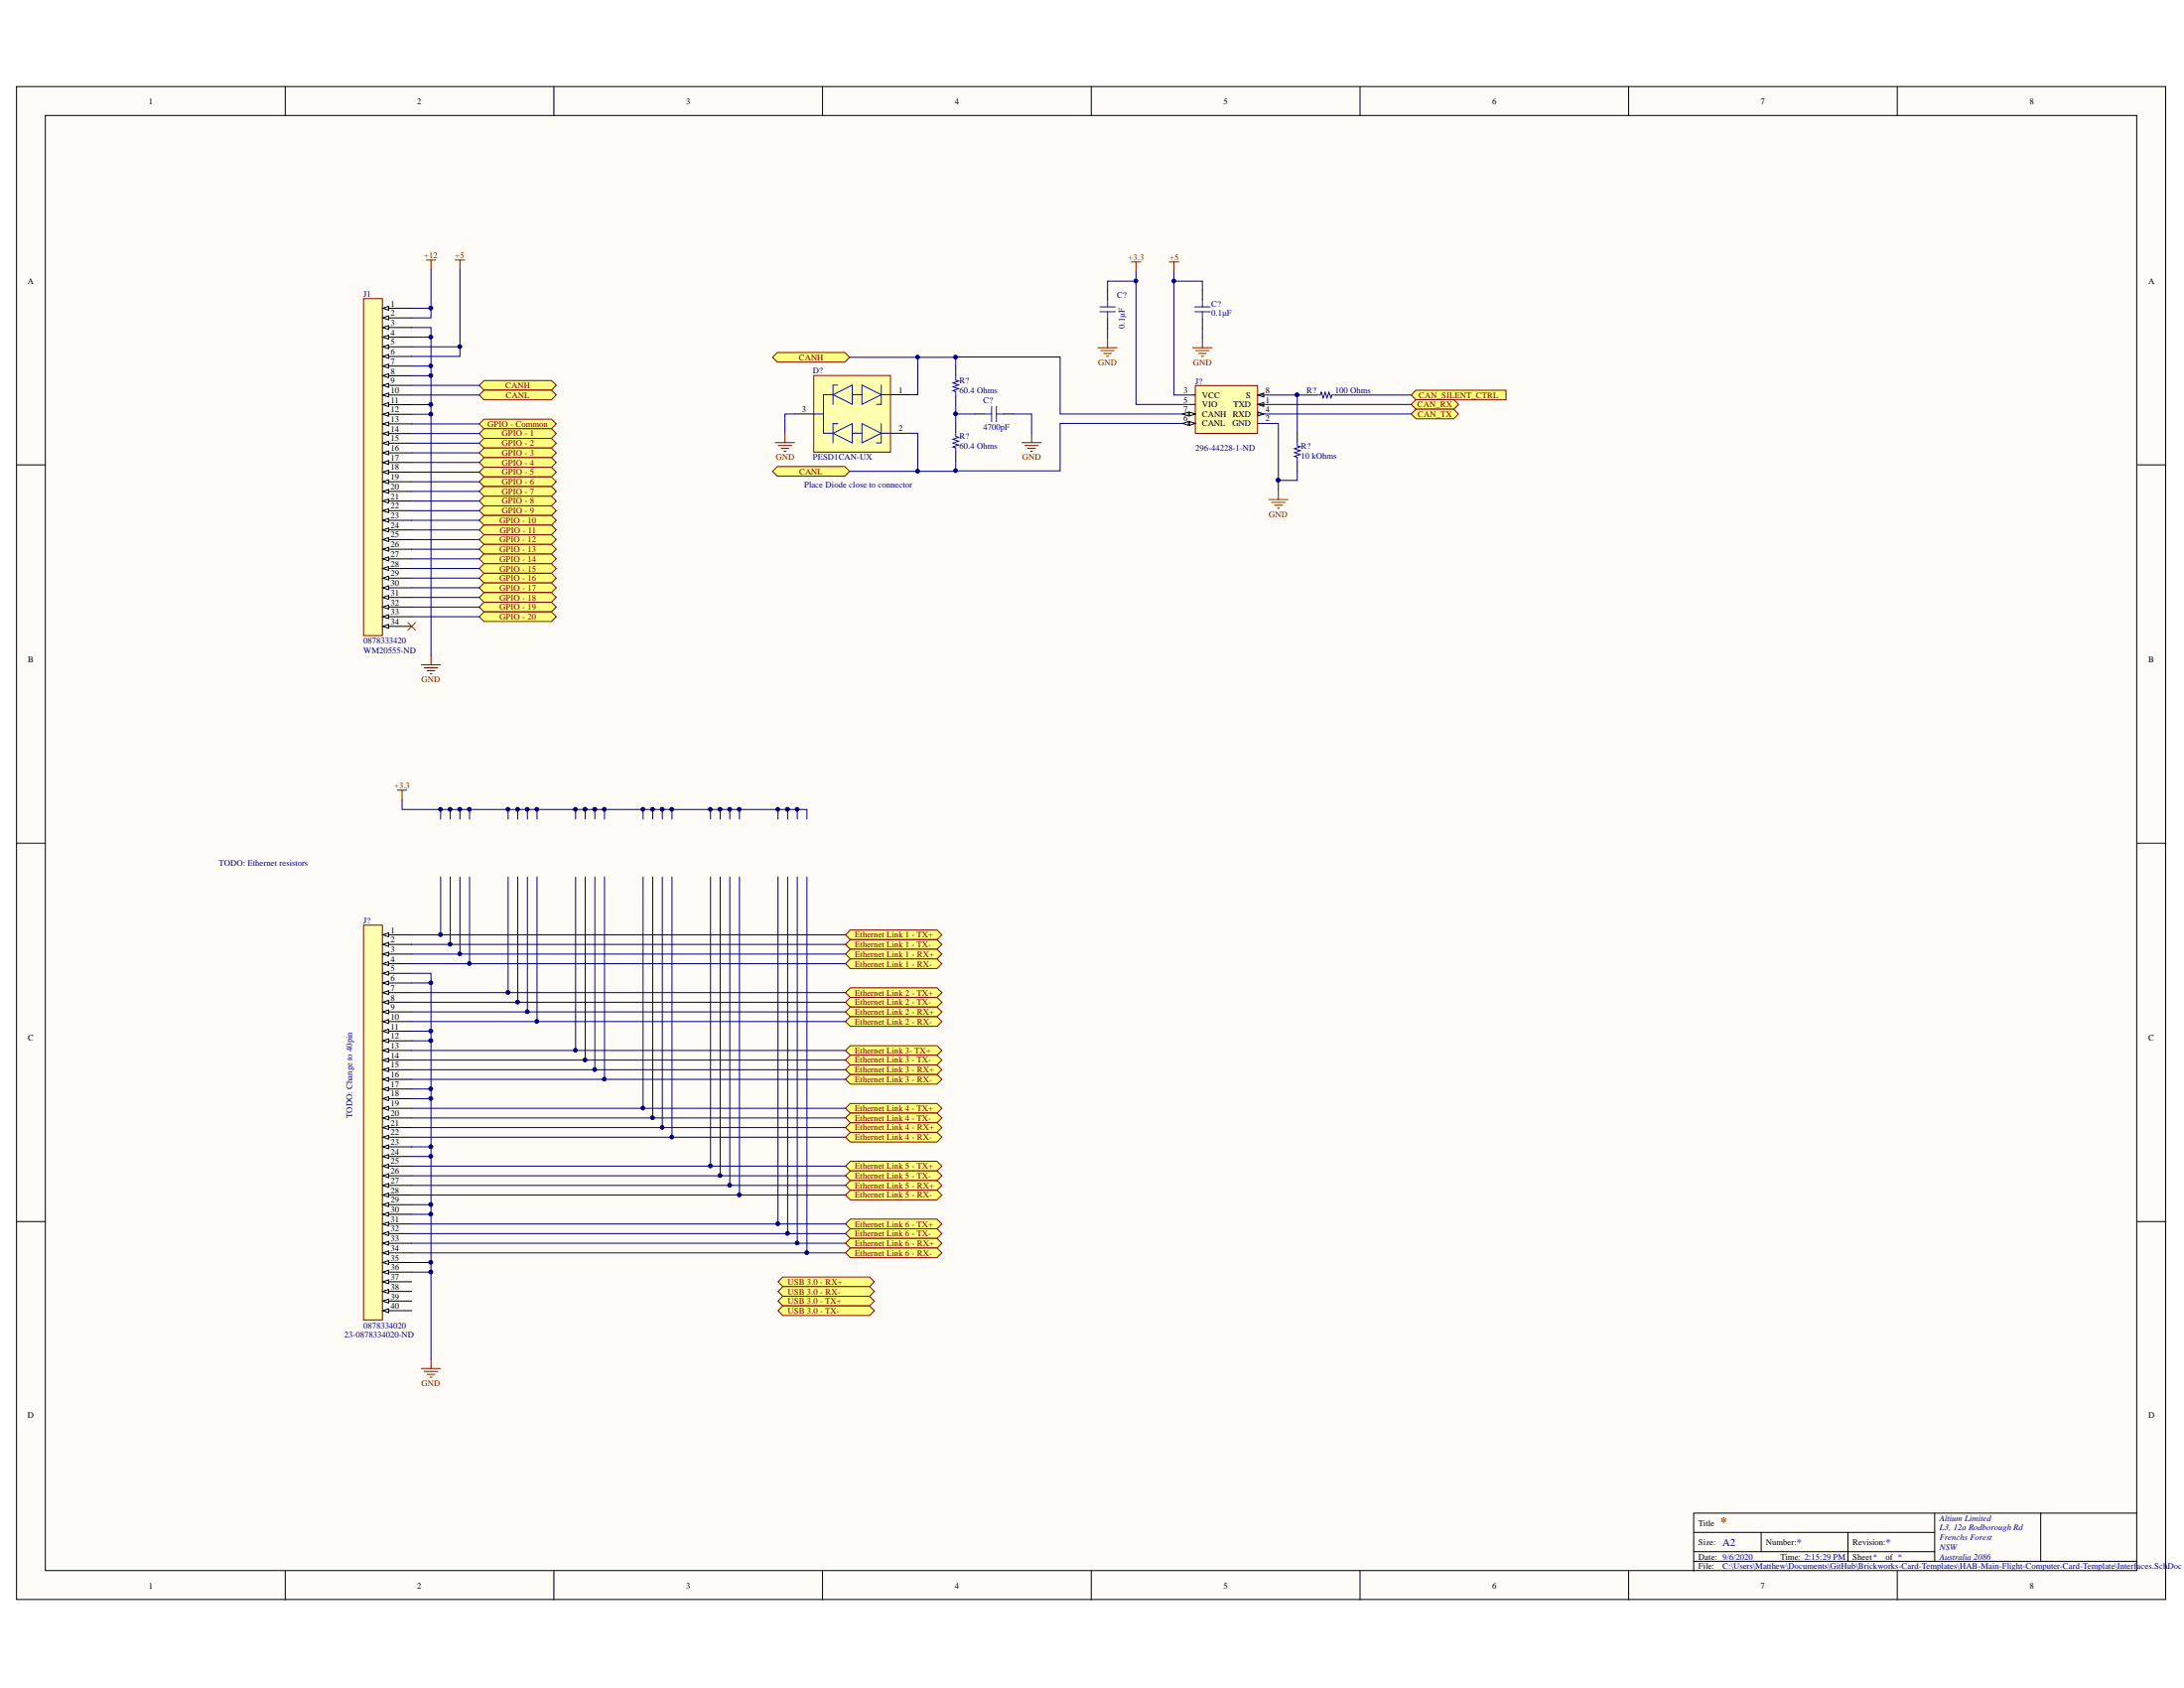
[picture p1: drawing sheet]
<svg xmlns="http://www.w3.org/2000/svg" width="279mm" height="216mm" viewBox="0 0 279 216" stroke-linecap="round" stroke-linejoin="round" font-family="sans-serif">
<g fill="#fffcf8" stroke="#000" stroke-width=".13">
<path d="M2.1 11.1h274.9v193.5h-274.9z"/>
<path d="M5.8 14.8h267.6v186.1h-267.6z"/>
</g>
<g fill="none" stroke="#000" stroke-width=".13">
<path d="M36.5 11.1v3.7M70.9 11.1v3.7M105.2 11.1v3.7M139.6 11.1v3.7M174 11.1v3.7M208.4 11.1v3.7M242.7 11.1v3.7M2.1 59.5h3.7M273.4 59.5h3.7M2.1 107.9h3.7M273.4 107.9h3.7M2.1 156.2h3.7"/>
<path d="M273.4 156.2h3.7M216.7 196h30.8M216.7 199.7h56.7M216.7 198.5h30.8M225.3 196v2.5M236.4 196v3.7M247.5 193.5v6.2M261.1 193.5h-44.4v7.4M273.4 193.5h-12.3v6.2M36.5 200.9v3.7M70.9 200.9v3.7M105.2 200.9v3.7"/>
<path d="M139.6 200.9v3.7M174 200.9v3.7M208.4 200.9v3.7M242.7 200.9v3.7"/>
</g>
<path d="M46.5 38.2h2.4v43.1h-2.4z" fill="#ffffb0" stroke="#800000" stroke-width=".13"/>
<path d="M49 39.4h3.7" fill="none" stroke="#000" stroke-width=".13"/>
<path d="M49 39.4l.7-.2v.5z" fill="#fffcf8"/>
<path d="M49 39.4l.7-.2v.5zM49 40.7h3.7" fill="none" stroke="#000" stroke-width=".13"/>
<path d="M49 40.7l.7-.3v.5z" fill="#fffcf8"/>
<path d="M49 40.7l.7-.3v.5zM49 41.9h3.7" fill="none" stroke="#000" stroke-width=".13"/>
<path d="M49 41.9l.7-.3v.5z" fill="#fffcf8"/>
<path d="M49 41.9l.7-.3v.5zM49 43.1h3.7" fill="none" stroke="#000" stroke-width=".13"/>
<path d="M49 43.1l.7-.2v.5z" fill="#fffcf8"/>
<path d="M49 43.1l.7-.2v.5zM49 44.4h3.7" fill="none" stroke="#000" stroke-width=".13"/>
<path d="M49 44.4l.7-.3v.5z" fill="#fffcf8"/>
<path d="M49 44.4l.7-.3v.5zM49 45.6h3.7" fill="none" stroke="#000" stroke-width=".13"/>
<path d="M49 45.6l.7-.3v.5z" fill="#fffcf8"/>
<path d="M49 45.6l.7-.3v.5zM49 46.8h3.7" fill="none" stroke="#000" stroke-width=".13"/>
<path d="M49 46.8l.7-.2v.5z" fill="#fffcf8"/>
<path d="M49 46.8l.7-.2v.5zM49 48.1h3.7" fill="none" stroke="#000" stroke-width=".13"/>
<path d="M49 48.1l.7-.3v.5z" fill="#fffcf8"/>
<path d="M49 48.1l.7-.3v.5zM49 49.3h3.7" fill="none" stroke="#000" stroke-width=".13"/>
<path d="M49 49.3l.7-.3v.5z" fill="#fffcf8"/>
<path d="M49 49.3l.7-.3v.5zM49 50.5h3.7" fill="none" stroke="#000" stroke-width=".13"/>
<path d="M49 50.5l.7-.2v.5z" fill="#fffcf8"/>
<path d="M49 50.5l.7-.2v.5zM49 51.8h3.7" fill="none" stroke="#000" stroke-width=".13"/>
<path d="M49 51.8l.7-.3v.5z" fill="#fffcf8"/>
<path d="M49 51.8l.7-.3v.5zM49 53h3.7" fill="none" stroke="#000" stroke-width=".13"/>
<path d="M49 53l.7-.3v.5z" fill="#fffcf8"/>
<path d="M49 53l.7-.3v.5zM49 54.2h3.7" fill="none" stroke="#000" stroke-width=".13"/>
<path d="M49 54.2l.7-.2v.5z" fill="#fffcf8"/>
<path d="M49 54.2l.7-.2v.5zM49 55.5h3.7" fill="none" stroke="#000" stroke-width=".13"/>
<path d="M49 55.5l.7-.3v.5z" fill="#fffcf8"/>
<path d="M49 55.5l.7-.3v.5zM49 56.7h3.7" fill="none" stroke="#000" stroke-width=".13"/>
<path d="M49 56.7l.7-.3v.5z" fill="#fffcf8"/>
<path d="M49 56.7l.7-.3v.5zM49 57.9h3.7" fill="none" stroke="#000" stroke-width=".13"/>
<path d="M49 57.9l.7-.2v.5z" fill="#fffcf8"/>
<path d="M49 57.9l.7-.2v.5zM49 59.2h3.7" fill="none" stroke="#000" stroke-width=".13"/>
<path d="M49 59.2l.7-.3v.5z" fill="#fffcf8"/>
<path d="M49 59.2l.7-.3v.5zM49 60.4h3.7" fill="none" stroke="#000" stroke-width=".13"/>
<path d="M49 60.4l.7-.3v.5z" fill="#fffcf8"/>
<path d="M49 60.4l.7-.3v.5zM49 61.6h3.7" fill="none" stroke="#000" stroke-width=".13"/>
<path d="M49 61.6l.7-.2v.5z" fill="#fffcf8"/>
<path d="M49 61.6l.7-.2v.5zM49 62.9h3.7" fill="none" stroke="#000" stroke-width=".13"/>
<path d="M49 62.9l.7-.3v.5z" fill="#fffcf8"/>
<path d="M49 62.9l.7-.3v.5zM49 64.1h3.7" fill="none" stroke="#000" stroke-width=".13"/>
<path d="M49 64.1l.7-.3v.5z" fill="#fffcf8"/>
<path d="M49 64.1l.7-.3v.5zM49 65.3h3.7" fill="none" stroke="#000" stroke-width=".13"/>
<path d="M49 65.3l.7-.2v.5z" fill="#fffcf8"/>
<path d="M49 65.3l.7-.2v.5zM49 66.5h3.7" fill="none" stroke="#000" stroke-width=".13"/>
<path d="M49 66.5l.7-.2v.5z" fill="#fffcf8"/>
<path d="M49 66.5l.7-.2v.5zM49 67.8h3.7" fill="none" stroke="#000" stroke-width=".13"/>
<path d="M49 67.8l.7-.3v.5z" fill="#fffcf8"/>
<path d="M49 67.8l.7-.3v.5zM49 69h3.7" fill="none" stroke="#000" stroke-width=".13"/>
<path d="M49 69l.7-.2v.5z" fill="#fffcf8"/>
<path d="M49 69l.7-.2v.5zM49 70.2h3.7" fill="none" stroke="#000" stroke-width=".13"/>
<path d="M49 70.2l.7-.2v.5z" fill="#fffcf8"/>
<path d="M49 70.2l.7-.2v.5zM49 71.5h3.7" fill="none" stroke="#000" stroke-width=".13"/>
<path d="M49 71.5l.7-.3v.5z" fill="#fffcf8"/>
<path d="M49 71.5l.7-.3v.5zM49 72.7h3.7" fill="none" stroke="#000" stroke-width=".13"/>
<path d="M49 72.7l.7-.2v.5z" fill="#fffcf8"/>
<path d="M49 72.7l.7-.2v.5zM49 73.9h3.7" fill="none" stroke="#000" stroke-width=".13"/>
<path d="M49 73.9l.7-.2v.5z" fill="#fffcf8"/>
<path d="M49 73.9l.7-.2v.5zM49 75.2h3.7" fill="none" stroke="#000" stroke-width=".13"/>
<path d="M49 75.2l.7-.3v.5z" fill="#fffcf8"/>
<path d="M49 75.2l.7-.3v.5zM49 76.4h3.7" fill="none" stroke="#000" stroke-width=".13"/>
<path d="M49 76.4l.7-.2v.5z" fill="#fffcf8"/>
<path d="M49 76.4l.7-.2v.5zM49 77.6h3.7" fill="none" stroke="#000" stroke-width=".13"/>
<path d="M49 77.6l.7-.2v.5z" fill="#fffcf8"/>
<path d="M49 77.6l.7-.2v.5zM49 78.9h3.7" fill="none" stroke="#000" stroke-width=".13"/>
<path d="M49 78.9l.7-.3v.5z" fill="#fffcf8"/>
<path d="M49 78.9l.7-.3v.5zM49 80.1h3.7" fill="none" stroke="#000" stroke-width=".13"/>
<path d="M49 80.1l.7-.2v.5z" fill="#fffcf8"/>
<path d="M49 80.1l.7-.2v.5z" fill="none" stroke="#000" stroke-width=".13"/>
<path d="M54.5 33.3h1.3M55.1 33.3v1.2M58.2 33.3h1.3M58.8 33.3v1.2M53.9 85h2.5M54.3 85.4h1.7M54.6 85.8h1M55 86.2h.3M55.1 83.8v1.2" fill="none" stroke="#800000" stroke-width=".13"/>
<g fill="#ffff80" stroke="#800000" stroke-width=".13">
<path d="M61.3 54.2l.6-.6h8.7l.6 .6-.6 .6h-8.7z" fill-rule="evenodd"/>
<path d="M61.3 55.5l.6-.7h8.7l.6 .7-.6 .6h-8.7z" fill-rule="evenodd"/>
<path d="M61.3 56.7l.6-.6h8.7l.6 .6-.6 .6h-8.7z" fill-rule="evenodd"/>
<path d="M61.3 57.9l.6-.6h8.7l.6 .6-.6 .6h-8.7z" fill-rule="evenodd"/>
<path d="M61.3 59.2l.6-.7h8.7l.6 .7-.6 .6h-8.7z" fill-rule="evenodd"/>
<path d="M61.3 60.4l.6-.6h8.7l.6 .6-.6 .6h-8.7z" fill-rule="evenodd"/>
<path d="M61.3 61.6l.6-.6h8.7l.6 .6-.6 .6h-8.7z" fill-rule="evenodd"/>
<path d="M61.3 62.9l.6-.7h8.7l.6 .7-.6 .6h-8.7z" fill-rule="evenodd"/>
<path d="M61.3 64.1l.6-.6h8.7l.6 .6-.6 .6h-8.7z" fill-rule="evenodd"/>
<path d="M61.3 65.3l.6-.6h8.7l.6 .6-.6 .6h-8.7z" fill-rule="evenodd"/>
<path d="M61.3 66.5l.6-.6h8.7l.6 .6-.6 .7h-8.7z" fill-rule="evenodd"/>
<path d="M61.3 67.8l.6-.6h8.7l.6 .6-.6 .6h-8.7z" fill-rule="evenodd"/>
<path d="M61.3 69l.6-.6h8.7l.6 .6-.6 .6h-8.7z" fill-rule="evenodd"/>
<path d="M61.3 70.2l.6-.6h8.7l.6 .6-.6 .7h-8.7z" fill-rule="evenodd"/>
<path d="M61.3 71.5l.6-.6h8.7l.6 .6-.6 .6h-8.7z" fill-rule="evenodd"/>
<path d="M61.3 72.7l.6-.6h8.7l.6 .6-.6 .6h-8.7z" fill-rule="evenodd"/>
<path d="M61.3 73.9l.6-.6h8.7l.6 .6-.6 .7h-8.7z" fill-rule="evenodd"/>
<path d="M61.3 75.2l.6-.6h8.7l.6 .6-.6 .6h-8.7z" fill-rule="evenodd"/>
<path d="M61.3 76.4l.6-.6h8.7l.6 .6-.6 .6h-8.7z" fill-rule="evenodd"/>
<path d="M61.3 77.6l.6-.6h8.7l.6 .6-.6 .7h-8.7z" fill-rule="evenodd"/>
<path d="M61.3 78.9l.6-.6h8.7l.6 .6-.6 .6h-8.7z" fill-rule="evenodd"/>
</g>
<path d="M52.2 79.6l1 1M53.2 79.6l-1 1" fill="none" stroke="#f00" stroke-width=".13"/>
<path d="M53.9 175h2.5M54.3 175.4h1.7M54.6 175.8h1M55 176.2h.3M55.1 173.8v1.2" fill="none" stroke="#800000" stroke-width=".13"/>
<g fill="#ffff80" stroke="#800000" stroke-width=".13">
<path d="M108.2 119.6l.6-.7h11.1l.6 .7-.6 .6h-11.1z" fill-rule="evenodd"/>
<path d="M108.2 120.8l.6-.6h11.1l.6 .6-.6 .6h-11.1z" fill-rule="evenodd"/>
<path d="M108.2 122l.6-.6h11.1l.6 .6-.6 .6h-11.1z" fill-rule="evenodd"/>
<path d="M108.2 123.3l.6-.7h11.1l.6 .7-.6 .6h-11.1z" fill-rule="evenodd"/>
<path d="M108.2 127l.6-.7h11.1l.6 .7-.6 .6h-11.1z" fill-rule="evenodd"/>
<path d="M108.2 128.2l.6-.6h11.1l.6 .6-.6 .6h-11.1z" fill-rule="evenodd"/>
<path d="M108.2 129.4l.6-.6h11.1l.6 .6-.6 .6h-11.1z" fill-rule="evenodd"/>
<path d="M108.2 130.7l.6-.7h11.1l.6 .7-.6 .6h-11.1z" fill-rule="evenodd"/>
<path d="M108.2 134.4l.6-.7h11.1l.6 .7-.6 .6h-11.1z" fill-rule="evenodd"/>
<path d="M108.2 135.6l.6-.6h11.1l.6 .6-.6 .6h-11.1z" fill-rule="evenodd"/>
<path d="M108.2 136.8l.6-.6h11.1l.6 .6-.6 .6h-11.1z" fill-rule="evenodd"/>
<path d="M108.2 138.1l.6-.7h11.1l.6 .7-.6 .6h-11.1z" fill-rule="evenodd"/>
<path d="M108.2 141.8l.6-.7h11.1l.6 .7-.6 .6h-11.1z" fill-rule="evenodd"/>
<path d="M108.2 143l.6-.6h11.1l.6 .6-.6 .6h-11.1z" fill-rule="evenodd"/>
<path d="M108.2 144.2l.6-.6h11.1l.6 .6-.6 .6h-11.1z" fill-rule="evenodd"/>
<path d="M108.2 145.5l.6-.7h11.1l.6 .7-.6 .6h-11.1z" fill-rule="evenodd"/>
<path d="M108.2 149.2l.6-.7h11.1l.6 .7-.6 .6h-11.1z" fill-rule="evenodd"/>
<path d="M108.2 150.4l.6-.6h11.1l.6 .6-.6 .6h-11.1z" fill-rule="evenodd"/>
<path d="M108.2 151.6l.6-.6h11.1l.6 .6-.6 .6h-11.1z" fill-rule="evenodd"/>
<path d="M108.2 152.8l.6-.6h11.1l.6 .6-.6 .7h-11.1z" fill-rule="evenodd"/>
<path d="M108.2 156.5l.6-.6h11.1l.6 .6-.6 .7h-11.1z" fill-rule="evenodd"/>
<path d="M108.2 157.8l.6-.6h11.1l.6 .6-.6 .6h-11.1z" fill-rule="evenodd"/>
<path d="M108.2 159l.6-.6h11.1l.6 .6-.6 .6h-11.1z" fill-rule="evenodd"/>
<path d="M108.2 160.2l.6-.6h11.1l.6 .6-.6 .7h-11.1z" fill-rule="evenodd"/>
<path d="M99.5 163.9l.6-.6h11.1l.7 .6-.7 .7h-11.1z" fill-rule="evenodd"/>
<path d="M61.3 49.3l.6-.6h8.7l.6 .6-.6 .6h-8.7z" fill-rule="evenodd"/>
<path d="M61.3 50.5l.6-.6h8.7l.6 .6-.6 .6h-8.7z" fill-rule="evenodd"/>
</g>
<path d="M46.5 118.3h2.4v50.5h-2.4z" fill="#ffffb0" stroke="#800000" stroke-width=".13"/>
<path d="M49 119.6h3.7" fill="none" stroke="#000" stroke-width=".13"/>
<path d="M49 119.6l.7-.3v.5z" fill="#fffcf8"/>
<path d="M49 119.6l.7-.3v.5zM49 120.8h3.7" fill="none" stroke="#000" stroke-width=".13"/>
<path d="M49 120.8l.7-.3v.5z" fill="#fffcf8"/>
<path d="M49 120.8l.7-.3v.5zM49 122h3.7" fill="none" stroke="#000" stroke-width=".13"/>
<path d="M49 122l.7-.2v.5z" fill="#fffcf8"/>
<path d="M49 122l.7-.2v.5zM49 123.3h3.7" fill="none" stroke="#000" stroke-width=".13"/>
<path d="M49 123.3l.7-.3v.5z" fill="#fffcf8"/>
<path d="M49 123.3l.7-.3v.5zM49 124.5h3.7" fill="none" stroke="#000" stroke-width=".13"/>
<path d="M49 124.5l.7-.3v.5z" fill="#fffcf8"/>
<path d="M49 124.5l.7-.3v.5zM49 125.7h3.7" fill="none" stroke="#000" stroke-width=".13"/>
<path d="M49 125.7l.7-.2v.5z" fill="#fffcf8"/>
<path d="M49 125.7l.7-.2v.5zM49 127h3.7" fill="none" stroke="#000" stroke-width=".13"/>
<path d="M49 127l.7-.3v.5z" fill="#fffcf8"/>
<path d="M49 127l.7-.3v.5zM49 128.2h3.7" fill="none" stroke="#000" stroke-width=".13"/>
<path d="M49 128.2l.7-.3v.5z" fill="#fffcf8"/>
<path d="M49 128.2l.7-.3v.5zM49 129.4h3.7" fill="none" stroke="#000" stroke-width=".13"/>
<path d="M49 129.4l.7-.2v.5z" fill="#fffcf8"/>
<path d="M49 129.4l.7-.2v.5zM49 130.7h3.7" fill="none" stroke="#000" stroke-width=".13"/>
<path d="M49 130.7l.7-.3v.5z" fill="#fffcf8"/>
<path d="M49 130.7l.7-.3v.5zM49 131.9h3.7" fill="none" stroke="#000" stroke-width=".13"/>
<path d="M49 131.9l.7-.3v.5z" fill="#fffcf8"/>
<path d="M49 131.9l.7-.3v.5zM49 133.1h3.7" fill="none" stroke="#000" stroke-width=".13"/>
<path d="M49 133.1l.7-.2v.5z" fill="#fffcf8"/>
<path d="M49 133.1l.7-.2v.5zM49 134.4h3.7" fill="none" stroke="#000" stroke-width=".13"/>
<path d="M49 134.4l.7-.3v.5z" fill="#fffcf8"/>
<path d="M49 134.4l.7-.3v.5zM49 135.6h3.7" fill="none" stroke="#000" stroke-width=".13"/>
<path d="M49 135.6l.7-.3v.5z" fill="#fffcf8"/>
<path d="M49 135.6l.7-.3v.5zM49 136.8h3.7" fill="none" stroke="#000" stroke-width=".13"/>
<path d="M49 136.8l.7-.2v.5z" fill="#fffcf8"/>
<path d="M49 136.8l.7-.2v.5zM49 138.1h3.7" fill="none" stroke="#000" stroke-width=".13"/>
<path d="M49 138.1l.7-.3v.5z" fill="#fffcf8"/>
<path d="M49 138.1l.7-.3v.5zM49 139.3h3.7" fill="none" stroke="#000" stroke-width=".13"/>
<path d="M49 139.3l.7-.3v.5z" fill="#fffcf8"/>
<path d="M49 139.3l.7-.3v.5zM49 140.5h3.7" fill="none" stroke="#000" stroke-width=".13"/>
<path d="M49 140.5l.7-.2v.5z" fill="#fffcf8"/>
<path d="M49 140.5l.7-.2v.5zM49 141.8h3.7" fill="none" stroke="#000" stroke-width=".13"/>
<path d="M49 141.8l.7-.3v.5z" fill="#fffcf8"/>
<path d="M49 141.8l.7-.3v.5zM49 143h3.7" fill="none" stroke="#000" stroke-width=".13"/>
<path d="M49 143l.7-.3v.5z" fill="#fffcf8"/>
<path d="M49 143l.7-.3v.5zM49 144.2h3.7" fill="none" stroke="#000" stroke-width=".13"/>
<path d="M49 144.2l.7-.2v.5z" fill="#fffcf8"/>
<path d="M49 144.2l.7-.2v.5zM49 145.5h3.7" fill="none" stroke="#000" stroke-width=".13"/>
<path d="M49 145.5l.7-.3v.5z" fill="#fffcf8"/>
<path d="M49 145.5l.7-.3v.5zM49 146.7h3.7" fill="none" stroke="#000" stroke-width=".13"/>
<path d="M49 146.7l.7-.3v.5z" fill="#fffcf8"/>
<path d="M49 146.7l.7-.3v.5zM49 147.9h3.7" fill="none" stroke="#000" stroke-width=".13"/>
<path d="M49 147.9l.7-.2v.5z" fill="#fffcf8"/>
<path d="M49 147.9l.7-.2v.5zM49 149.2h3.7" fill="none" stroke="#000" stroke-width=".13"/>
<path d="M49 149.2l.7-.3v.5z" fill="#fffcf8"/>
<path d="M49 149.2l.7-.3v.5zM49 150.4h3.7" fill="none" stroke="#000" stroke-width=".13"/>
<path d="M49 150.4l.7-.3v.5z" fill="#fffcf8"/>
<path d="M49 150.4l.7-.3v.5zM49 151.6h3.7" fill="none" stroke="#000" stroke-width=".13"/>
<path d="M49 151.6l.7-.2v.5z" fill="#fffcf8"/>
<path d="M49 151.6l.7-.2v.5zM49 152.8h3.7" fill="none" stroke="#000" stroke-width=".13"/>
<path d="M49 152.8l.7-.2v.5z" fill="#fffcf8"/>
<path d="M49 152.8l.7-.2v.5zM49 154.1h3.7" fill="none" stroke="#000" stroke-width=".13"/>
<path d="M49 154.1l.7-.3v.5z" fill="#fffcf8"/>
<path d="M49 154.1l.7-.3v.5zM49 155.3h3.7" fill="none" stroke="#000" stroke-width=".13"/>
<path d="M49 155.3l.7-.2v.5z" fill="#fffcf8"/>
<path d="M49 155.3l.7-.2v.5zM49 156.5h3.7" fill="none" stroke="#000" stroke-width=".13"/>
<path d="M49 156.5l.7-.2v.5z" fill="#fffcf8"/>
<path d="M49 156.5l.7-.2v.5zM49 157.8h3.7" fill="none" stroke="#000" stroke-width=".13"/>
<path d="M49 157.8l.7-.3v.5z" fill="#fffcf8"/>
<path d="M49 157.8l.7-.3v.5zM49 159h3.7" fill="none" stroke="#000" stroke-width=".13"/>
<path d="M49 159l.7-.2v.5z" fill="#fffcf8"/>
<path d="M49 159l.7-.2v.5zM49 160.2h3.7" fill="none" stroke="#000" stroke-width=".13"/>
<path d="M49 160.2l.7-.2v.5z" fill="#fffcf8"/>
<path d="M49 160.2l.7-.2v.5zM49 161.5h3.7" fill="none" stroke="#000" stroke-width=".13"/>
<path d="M49 161.5l.7-.3v.5z" fill="#fffcf8"/>
<path d="M49 161.5l.7-.3v.5zM49 162.7h3.7" fill="none" stroke="#000" stroke-width=".13"/>
<path d="M49 162.7l.7-.2v.5z" fill="#fffcf8"/>
<path d="M49 162.7l.7-.2v.5zM49 163.9h3.7" fill="none" stroke="#000" stroke-width=".13"/>
<path d="M49 163.9l.7-.2v.5z" fill="#fffcf8"/>
<path d="M49 163.9l.7-.2v.5zM49 165.2h3.7" fill="none" stroke="#000" stroke-width=".13"/>
<path d="M49 165.2l.7-.3v.5z" fill="#fffcf8"/>
<path d="M49 165.2l.7-.3v.5zM49 166.4h3.7" fill="none" stroke="#000" stroke-width=".13"/>
<path d="M49 166.4l.7-.2v.5z" fill="#fffcf8"/>
<path d="M49 166.4l.7-.2v.5zM49 167.6h3.7" fill="none" stroke="#000" stroke-width=".13"/>
<path d="M49 167.6l.7-.2v.5z" fill="#fffcf8"/>
<path d="M49 167.6l.7-.2v.5z" fill="none" stroke="#000" stroke-width=".13"/>
<g fill="#ffff80" stroke="#800000" stroke-width=".13">
<path d="M99.5 165.2l.6-.6h11.1l.7 .6-.7 .6h-11.1z" fill-rule="evenodd"/>
<path d="M99.5 166.4l.6-.6h11.1l.7 .6-.7 .6h-11.1z" fill-rule="evenodd"/>
<path d="M99.5 167.6l.6-.6h11.1l.7 .6-.7 .7h-11.1z" fill-rule="evenodd"/>
</g>
<path d="M50.8 101.1h1.3M51.4 101.1v1.2" fill="none" stroke="#800000" stroke-width=".13"/>
<path d="M141.7 37.1v1.2M153.8 37.1v1.2M141.7 40.8v1.2M153.8 40.8v1.2" fill="none" stroke="#000" stroke-width=".13"/>
<path d="M140.7 39.3h2M140.7 39.9h2M141.7 38.3v1M141.7 39.9v.9M152.8 39.3h2M152.8 39.9h2M153.8 38.3v1M153.8 39.9v.9" fill="none" stroke="#00f" stroke-width=".13"/>
<path d="M152.9 49.3h8v6.1h-8z" fill="#ffffb0" stroke="#800000" stroke-width=".13"/>
<path d="M160.9 51.7h.3" fill="none" stroke="#000" stroke-width=".13"/>
<path d="M160.9 51.7l.8-.2v.5z" fill="#fffcf8"/>
<path d="M152.7 50.5h.2M160.9 51.7l.8-.2v.5zM160.9 54.2h.3M160.9 53h.3" fill="none" stroke="#000" stroke-width=".13"/>
<path d="M160.9 52.7l.8 .3-.8 .2z" fill="#fffcf8"/>
<path d="M152.7 51.7h.2M152.7 54.2h.2M160.9 52.7l.8 .3-.8 .2z" fill="none" stroke="#000" stroke-width=".13"/>
<path d="M152.2 53.9l.7 .3-.7 .2z" fill="#fffcf8"/>
<path d="M152.2 53.9l.7 .3-.7 .2z" fill="none" stroke="#000" stroke-width=".13"/>
<path d="M151.3 54.2l.7-.3v.5z" fill="#fffcf8"/>
<path d="M151.3 54.2l.7-.3v.5zM152.7 53h.2" fill="none" stroke="#000" stroke-width=".13"/>
<path d="M152.2 52.7l.7 .3-.7 .2z" fill="#fffcf8"/>
<path d="M152.2 52.7l.7 .3-.7 .2z" fill="none" stroke="#000" stroke-width=".13"/>
<path d="M151.3 53l.7-.3v.5z" fill="#fffcf8"/>
<path d="M151.3 53l.7-.3v.5zM160.9 50.5h.3" fill="none" stroke="#000" stroke-width=".13"/>
<path d="M160.9 50.5l.8-.2v.5z" fill="#fffcf8"/>
<path d="M160.9 50.5l.8-.2v.5z" fill="none" stroke="#000" stroke-width=".13"/>
<g fill="#ffff80" stroke="#800000" stroke-width=".13">
<path d="M98.8 45.7l.6-.6h8.7l.6 .6-.6 .6h-8.7z" fill-rule="evenodd"/>
<path d="M98.8 60.3l.6-.6h8.7l.6 .6-.6 .6h-8.7z" fill-rule="evenodd"/>
</g>
<g fill="none" stroke="#800000" stroke-width=".13">
<path d="M144.7 33.5h1.2M145.3 33.5v1.2M149.6 33.5h1.2M150.2 33.5v1.2M130.7 56.6h2.5M131.1 57h1.7M131.5 57.4h1M131.9 57.7h.2M132 55.4v1.2M140.5 44.5h2.4M140.8 44.8h1.8M141.2 45.2h1"/>
<path d="M141.6 45.6h.2M141.7 43.2v1.3M152.6 44.5h2.5M153 44.8h1.7M153.3 45.2h1M153.7 45.6h.2M153.8 43.2v1.3M162.3 63.9h2.5M162.7 64.3h1.7M163 64.6h1M163.4 65h.3M163.5 62.7v1.2"/>
</g>
<path d="M122.3 46.9v1.2M122.3 50.6v1.2M122.3 54.1v1.2M122.3 57.8v1.2M124.7 53h1.2M128.4 53h1.2M166 55.3v1.2M166 59v1.2" fill="none" stroke="#000" stroke-width=".13"/>
<path d="M122.3 48.1v.5l.3 .1-.7 .3 .7 .2-.7 .3 .7 .2-.7 .3 .4 .1v.5M122.3 55.3v.5l.3 .1-.7 .3 .7 .2-.7 .3 .7 .2-.7 .3 .4 .1v.5M125.9 53h1M126.9 52v1.9M127.5 53h.9M127.5 52v1.9M166 56.5v.5l.3 .1-.7 .3 .7 .2-.7 .3 .7 .2-.7 .3 .4 .1v.5" fill="none" stroke="#00f" stroke-width=".13"/>
<path d="M104.1 48h9.8v9.8h-9.8z" fill="#ffffb0" stroke="#800000" stroke-width=".13"/>
<g fill="none" stroke="#00f" stroke-width=".13">
<path d="M104.1 53h1.2M106.6 50.5h-1.3v4.9h1.3M106.6 50.5l2.4-1.2v2.4zM106.6 55.4l2.4-1.2v2.4zM107.2 49.3h-.6v2.4M107.2 54.2h-.6v2.4M109 50.5h1.3M109 55.4h1.3M110.3 49.3l2.4 1.2-2.4 1.2zM110.3 54.2l2.4 1.2-2.4 1.2zM112.7 49.3v2.4h-.6M112.7 54.2v2.4h-.6"/>
<path d="M112.7 50.5h1.3M112.7 55.4h1.3"/>
</g>
<path d="M101.6 53h2.5M114 50.5h2.4M114 55.4h2.4" fill="none" stroke="#000" stroke-width=".13"/>
<path d="M99.2 56.6h2.5M99.6 57h1.7M99.9 57.4h1M100.3 57.7h.2M100.4 55.4v1.2" fill="none" stroke="#800000" stroke-width=".13"/>
<g fill="#ffff80" stroke="#800000" stroke-width=".13">
<path d="M180.5 50.5l.7-.6h11.5v1.2h-11.5z" fill-rule="evenodd"/>
<path d="M180.5 51.7l.7-.6h4.8l.6 .6-.6 .6h-4.8z" fill-rule="evenodd"/>
<path d="M180.5 53l.7-.7h4.8l.6 .7-.6 .6h-4.8z" fill-rule="evenodd"/>
</g>
<path d="M167.2 50.5h1.2M170.9 50.5h1.2" fill="none" stroke="#000" stroke-width=".13"/>
<path d="M168.4 50.5h.5l.1-.3 .3 .7 .2-.7 .3 .7 .2-.7 .3 .7 .1-.4h.5" fill="none" stroke="#00f" stroke-width=".13"/>
<g fill="none" stroke="#000080" stroke-width=".13">
<path d="M55.1 34.5v4.9h-2.4M55.1 39.4v1.3h-2.4M58.8 34.5v9.9h-6.1M145.3 34.7v17h7.4M145.3 36h-3.6v1.1M150.2 36h3.6v1.1M150.2 34.7v15.8h2.5M52.7 41.9h2.4v41.9M52.7 43.1h2.4M52.7 59.2h8.6M52.7 57.9h8.6M52.7 56.7h8.6"/>
<path d="M52.7 55.5h8.6M52.7 54.2h8.6M52.7 53h2.4M52.7 51.8h2.4M52.7 46.8h2.4M52.7 48.1h2.4M52.7 49.3h8.6M52.7 50.5h8.6M58.8 44.4v1.2h-6.1M101.6 53h-1.2v2.4M108.7 45.7h26.9v7.3h15.8M116.4 55.4h1v4.9"/>
<path d="M117.4 45.7v4.8h-1M122.3 51.8v1.2h2.4M122.3 45.7v1.2M122.3 53v1.1M129.6 53h2.4v2.4M141.7 42v1.2M151.4 54.2h-15.8v6h-13.3v-1.2M153.8 42v1.2M161.2 54.2h2.3v8.5M161.2 51.7h19.3M161.2 53h19.3M161.2 50.5h4.8v4.8"/>
<path d="M166 50.5h1.2M172.1 50.5h8.4M52.7 78.9h8.6M52.7 77.6h8.6M52.7 76.4h8.6M52.7 75.2h8.6M52.7 73.9h8.6M52.7 72.7h8.6M52.7 71.5h8.6M52.7 70.2h8.6M52.7 69h8.6M52.7 67.8h8.6"/>
<path d="M52.7 66.5h8.6M52.7 65.3h8.6M52.7 64.1h8.6M52.7 62.9h8.6M52.7 61.6h8.6M52.7 60.4h8.6M122.3 60.2l-13.6 .1M166 60.2v1.2h-2.5M51.4 102.3v1.2h51.8v1.3M52.7 119.6h55.5M56.4 103.5v1.3M56.4 112.2v7.4"/>
<path d="M57.6 103.5v1.3M57.6 112.2v8.6M58.8 103.5v1.3M58.8 112.2v9.8M60.1 103.5v1.3M60.1 112.2v11.1M65 103.5v1.3M65 112.2v14.8M66.2 103.5v1.3M66.2 112.2v16M67.5 103.5v1.3M67.5 112.2v17.2"/>
<path d="M68.7 103.5v1.3M68.7 112.2v18.5M73.6 103.5v1.3M73.6 112.2v22.2M74.9 103.5v1.3M74.9 112.2v23.4M76.1 103.5v1.3M76.1 112.2v24.6M77.3 103.5v1.3M77.3 112.2v25.9M82.3 103.5v1.3M82.3 112.2v29.6"/>
<path d="M83.5 103.5v1.3M83.5 112.2v30.8M84.7 103.5v1.3M84.7 112.2v32M86 103.5v1.3M86 112.2v33.3M90.9 103.5v1.3M90.9 112.2v37M92.1 103.5v1.3M92.1 112.2v38.2M93.4 103.5v1.3M93.4 112.2v39.4"/>
<path d="M94.6 103.5v1.3M94.6 112.2v40.6M99.5 103.5v1.3M99.5 112.2v44.3M100.8 103.5v1.3M100.8 112.2v45.6M102 103.5v1.3M102 112.2v46.8M103.2 112.2v48M52.7 139.3h2.4v1.2M52.7 133.1h2.4v6.2M52.7 131.9h2.4v1.2"/>
<path d="M52.7 125.7h2.4v6.2M52.7 124.5h2.4v1.2M52.7 138.1h55.5M52.7 136.8h55.5M52.7 135.6h55.5M52.7 134.4h55.5M52.7 130.7h55.5M52.7 129.4h55.5M52.7 128.2h55.5M52.7 127h55.5M52.7 123.3h55.5M52.7 122h55.5"/>
<path d="M52.7 120.8h55.5M52.7 155.3h2.4v18.5M52.7 154.1h2.4v1.2M52.7 147.9h2.4v6.2M52.7 146.7h2.4v1.2M52.7 140.5h2.4v6.2M52.7 157.8h55.5M52.7 156.5h55.5M52.7 159h55.5M52.7 152.8h55.5M52.7 151.6h55.5M52.7 150.4h55.5"/>
<path d="M52.7 149.2h55.5M52.7 145.5h55.5M52.7 144.2h55.5M52.7 143h55.5M52.7 141.8h55.5M52.7 160.2h55.5M52.7 162.7h2.4M52.7 161.5h2.4"/>
</g>
<g fill="#000080" stroke="#000080" stroke-width=".13">
<circle cx="55.1" cy="39.4" r=".23"/>
<circle cx="58.8" cy="44.3" r=".22"/>
<circle cx="55.1" cy="43.1" r=".23"/>
<circle cx="55.1" cy="53" r=".23"/>
<circle cx="55.1" cy="51.7" r=".23"/>
<circle cx="55.1" cy="46.8" r=".23"/>
<circle cx="55.1" cy="48" r=".23"/>
<circle cx="55.1" cy="162.7" r=".23"/>
<circle cx="55.1" cy="161.5" r=".23"/>
<circle cx="55.1" cy="155.3" r=".23"/>
<circle cx="55.1" cy="154.1" r=".23"/>
<circle cx="55.1" cy="147.9" r=".23"/>
<circle cx="55.1" cy="146.7" r=".23"/>
<circle cx="55.1" cy="140.5" r=".23"/>
<circle cx="55.1" cy="139.3" r=".23"/>
<circle cx="55.1" cy="133.1" r=".23"/>
<circle cx="55.1" cy="131.9" r=".23"/>
<circle cx="55.1" cy="125.7" r=".23"/>
<circle cx="100.7" cy="157.8" r=".23"/>
<circle cx="99.5" cy="156.5" r=".22"/>
<circle cx="102" cy="159" r=".22"/>
<circle cx="103.2" cy="160.2" r=".22"/>
<circle cx="56.3" cy="119.5" r=".22"/>
<circle cx="57.6" cy="120.8" r=".23"/>
<circle cx="58.8" cy="122" r=".22"/>
<circle cx="60" cy="123.2" r=".22"/>
<circle cx="65" cy="126.9" r=".22"/>
<circle cx="66.2" cy="128.2" r=".23"/>
<circle cx="67.4" cy="129.4" r=".22"/>
<circle cx="68.7" cy="130.6" r=".22"/>
<circle cx="73.6" cy="134.3" r=".22"/>
<circle cx="74.8" cy="135.6" r=".23"/>
<circle cx="76.1" cy="136.8" r=".22"/>
<circle cx="77.3" cy="138" r=".22"/>
<circle cx="82.2" cy="141.7" r=".22"/>
<circle cx="83.5" cy="143" r=".23"/>
<circle cx="84.7" cy="144.2" r=".22"/>
<circle cx="85.9" cy="145.4" r=".22"/>
<circle cx="90.9" cy="149.1" r=".22"/>
<circle cx="92.1" cy="150.4" r=".23"/>
<circle cx="93.3" cy="151.6" r=".22"/>
<circle cx="94.6" cy="152.8" r=".22"/>
<circle cx="56.3" cy="103.5" r=".22"/>
<circle cx="57.6" cy="103.5" r=".23"/>
<circle cx="58.8" cy="103.5" r=".22"/>
<circle cx="60" cy="103.5" r=".22"/>
<circle cx="65" cy="103.5" r=".22"/>
<circle cx="66.2" cy="103.5" r=".23"/>
<circle cx="67.4" cy="103.5" r=".22"/>
<circle cx="68.7" cy="103.5" r=".22"/>
<circle cx="73.6" cy="103.5" r=".22"/>
<circle cx="74.8" cy="103.5" r=".23"/>
<circle cx="76.1" cy="103.5" r=".22"/>
<circle cx="77.3" cy="103.5" r=".22"/>
<circle cx="82.2" cy="103.5" r=".22"/>
<circle cx="83.5" cy="103.5" r=".23"/>
<circle cx="84.7" cy="103.5" r=".22"/>
<circle cx="85.9" cy="103.5" r=".22"/>
<circle cx="90.9" cy="103.5" r=".22"/>
<circle cx="92.1" cy="103.5" r=".23"/>
<circle cx="93.3" cy="103.5" r=".22"/>
<circle cx="94.6" cy="103.5" r=".22"/>
<circle cx="99.5" cy="103.5" r=".22"/>
<circle cx="100.7" cy="103.5" r=".23"/>
<circle cx="102" cy="103.5" r=".22"/>
<circle cx="150.2" cy="35.9" r=".22"/>
<circle cx="145.3" cy="35.9" r=".22"/>
<circle cx="163.5" cy="61.4" r=".23"/>
<circle cx="122.2" cy="52.9" r=".22"/>
<circle cx="122.2" cy="60.2" r=".22"/>
<circle cx="122.2" cy="45.7" r=".22"/>
<circle cx="117.4" cy="45.7" r=".22"/>
<circle cx="117.4" cy="60.3" r=".22"/>
<circle cx="165.9" cy="50.5" r=".23"/>
</g>
<text font-size="1.6" fill="#800000" x="220.1" y="195.2">*</text>
<g font-size="1.4" fill="#000080">
<text x="220.4" y="197.7">A2</text>
<text x="229.9" y="197.7">*</text>
<text x="241.2" y="197.7">*</text>
</g>
<g font-size="1.1">
<text x="19" y="13.3">1</text>
<text x="53.4" y="13.3">2</text>
<text x="87.8" y="13.3">3</text>
<text x="122.2" y="13.3">4</text>
<text x="156.5" y="13.3">5</text>
<text x="190.9" y="13.3">6</text>
<text x="225.2" y="13.3">7</text>
<text x="259.6" y="13.3">8</text>
<text x="3.6" y="36.3">A</text>
<text x="50" y="39.2">1</text>
<text x="50" y="40.4">2</text>
<text x="50" y="41.6">3</text>
<text x="274.9" y="36.3">A</text>
<text x="50" y="42.9">4</text>
<text x="50" y="44.1">5</text>
<text x="50" y="45.4">6</text>
<text x="50" y="46.6">7</text>
<text x="50" y="47.8">8</text>
<text x="50" y="49">9</text>
<text x="50" y="50.3">10</text>
<text x="50" y="51.5">11</text>
<text x="50" y="52.8">12</text>
<text x="50" y="54">13</text>
<text x="102.6" y="52.7">3</text>
<text x="115" y="50.2">1</text>
<text x="151.4" y="50.3">3</text>
<text x="151.4" y="51.5">5</text>
<text x="151.4" y="53.9">6</text>
<text x="151.4" y="52.7">7</text>
<text x="153.8" y="50.9">VCC</text>
<text x="153.8" y="52.1">VIO</text>
<text x="153.8" y="53.3">CANH</text>
<text x="157.7" y="53.3">RXD</text>
<text x="157.8" y="52.1">TXD</text>
<text x="159.4" y="50.9">S</text>
<text x="161.9" y="51.5">1</text>
<text x="161.9" y="53.9">2</text>
<text x="161.9" y="52.7">4</text>
<text x="161.9" y="50.3">8</text>
<text x="50" y="55.2">14</text>
<text x="50" y="56.4">15</text>
<text x="50" y="57.7">16</text>
<text x="50" y="58.9">17</text>
<text x="115" y="55.2">2</text>
<text x="153.8" y="54.5">CANL</text>
<text x="157.7" y="54.5">GND</text>
<text x="50" y="60.1">18</text>
<text x="50" y="61.4">19</text>
<text x="50" y="62.6">20</text>
<text x="50" y="63.8">21</text>
<text x="50" y="65.1">22</text>
<text x="50" y="66.3">23</text>
<text x="50" y="67.5">24</text>
<text x="50" y="68.8">25</text>
<text x="50" y="70">26</text>
<text x="50" y="71.2">27</text>
<text x="50" y="72.5">28</text>
<text x="50" y="73.7">29</text>
<text x="50" y="74.9">30</text>
<text x="50" y="76.2">31</text>
<text x="50" y="77.4">32</text>
<text x="50" y="78.6">33</text>
<text x="50" y="79.9">34</text>
<text x="3.6" y="84.7">B</text>
<text x="274.9" y="84.7">B</text>
<text x="50" y="119.3">1</text>
<text x="50" y="120.6">2</text>
<text x="50" y="121.8">3</text>
<text x="50" y="123">4</text>
<text x="50" y="124.2">5</text>
<text x="50" y="125.5">6</text>
<text x="50" y="126.7">7</text>
<text x="50" y="128">8</text>
<text x="50" y="129.2">9</text>
<text x="50" y="130.4">10</text>
<text x="50" y="131.6">11</text>
<text x="3.6" y="133">C</text>
<text x="50" y="132.9">12</text>
<text x="50" y="134.1">13</text>
<text x="50" y="135.4">14</text>
<text x="50" y="136.6">15</text>
<text x="50" y="137.8">16</text>
<text x="274.9" y="133">C</text>
<text x="50" y="139">17</text>
<text x="50" y="140.3">18</text>
<text x="50" y="141.5">19</text>
<text x="50" y="142.8">20</text>
<text x="50" y="144">21</text>
<text x="50" y="145.2">22</text>
<text x="50" y="146.4">23</text>
<text x="50" y="147.7">24</text>
<text x="50" y="148.9">25</text>
<text x="50" y="150.2">26</text>
<text x="50" y="151.4">27</text>
<text x="50" y="152.6">28</text>
<text x="50" y="153.8">29</text>
<text x="50" y="155.1">30</text>
<text x="50" y="156.3">31</text>
<text x="50" y="157.5">32</text>
<text x="50" y="158.8">33</text>
<text x="50" y="160">34</text>
<text x="50" y="161.2">35</text>
<text x="50" y="162.5">36</text>
<text x="50" y="163.7">37</text>
<text x="50" y="164.9">38</text>
<text x="50" y="166.2">39</text>
<text x="50" y="167.4">40</text>
<text x="3.6" y="181.4">D</text>
<text x="274.9" y="181.4">D</text>
<text x="217.3" y="195.2">Title</text>
<text x="217.3" y="197.6">Size:</text>
<text x="225.9" y="197.6">Number:</text>
<text x="237" y="197.6">Revision:</text>
<text x="19" y="203.1">1</text>
<text x="53.4" y="203.1">2</text>
<text x="87.8" y="203.1">3</text>
<text x="122.2" y="203.1">4</text>
<text x="156.5" y="203.1">5</text>
<text x="190.9" y="203.1">6</text>
<text x="217.3" y="199.5">Date: 9/6/2020</text>
<text x="217.3" y="200.7">File:</text>
<text x="225.2" y="203.1">7</text>
<text x="227.8" y="199.5">Time: 2:15:29 PM</text>
<text x="237" y="199.5">Sheet*</text>
<text x="241.2" y="199.5">of *</text>
<text x="259.6" y="203.1">8</text>
</g>
<g font-size="1.1" fill="#800000">
<text x="54.3" y="33">+12</text>
<text x="58.2" y="33">+5</text>
<text x="144.3" y="33.3">+3.3</text>
<text x="149.6" y="33.3">+5</text>
<text x="102.2" y="46.1">CANH</text>
<text x="140.5" y="46.7">GND</text>
<text x="152.6" y="46.7">GND</text>
<text x="64.7" y="49.7">CANH</text>
<text x="64.7" y="50.9">CANL</text>
<text x="181.3" y="52.1">CAN_RX</text>
<text x="181.4" y="53.3">CAN_TX</text>
<text x="181.5" y="50.9">CAN_SILENT_CTRL</text>
<text x="62.4" y="54.6">GPIO - Common</text>
<text x="64.2" y="55.8">GPIO - 1</text>
<text x="64.2" y="57.1">GPIO - 2</text>
<text x="64.2" y="58.3">GPIO - 3</text>
<text x="64.2" y="59.5">GPIO - 4</text>
<text x="99.2" y="58.8">GND</text>
<text x="130.8" y="58.8">GND</text>
<text x="64.2" y="60.8">GPIO - 5</text>
<text x="64.2" y="62">GPIO - 6</text>
<text x="64.2" y="63.2">GPIO - 7</text>
<text x="64.2" y="64.4">GPIO - 8</text>
<text x="64.2" y="65.7">GPIO - 9</text>
<text x="102.2" y="60.7">CANL</text>
<text x="63.9" y="66.9">GPIO - 10</text>
<text x="63.9" y="69.4">GPIO - 12</text>
<text x="63.9" y="70.6">GPIO - 13</text>
<text x="63.9" y="71.8">GPIO - 14</text>
<text x="64" y="68.2">GPIO - 11</text>
<text x="162.3" y="66.1">GND</text>
<text x="63.9" y="73.1">GPIO - 15</text>
<text x="63.9" y="74.3">GPIO - 16</text>
<text x="63.9" y="75.6">GPIO - 17</text>
<text x="63.9" y="76.8">GPIO - 18</text>
<text x="63.9" y="78">GPIO - 19</text>
<text x="63.9" y="79.2">GPIO - 20</text>
<text x="53.9" y="87.3">GND</text>
<text x="50.4" y="100.8">+3.3</text>
<text x="109.4" y="119.9">Ethernet Link 1 - TX+</text>
<text x="109.4" y="121.2">Ethernet Link 1 - TX-</text>
<text x="109.4" y="122.4">Ethernet Link 1 - RX+</text>
<text x="109.4" y="123.6">Ethernet Link 1 - RX-</text>
<text x="109.4" y="127.3">Ethernet Link 2 - TX+</text>
<text x="109.4" y="128.6">Ethernet Link 2 - TX-</text>
<text x="109.4" y="129.8">Ethernet Link 2 - RX+</text>
<text x="109.4" y="131">Ethernet Link 2 - RX-</text>
<text x="109.4" y="134.7">Ethernet Link 3- TX+</text>
<text x="109.4" y="136">Ethernet Link 3 - TX-</text>
<text x="109.4" y="137.2">Ethernet Link 3 - RX+</text>
<text x="109.4" y="138.4">Ethernet Link 3 - RX-</text>
<text x="109.4" y="142.1">Ethernet Link 4 - TX+</text>
<text x="109.4" y="143.4">Ethernet Link 4 - TX-</text>
<text x="109.4" y="144.6">Ethernet Link 4 - RX+</text>
<text x="109.4" y="145.8">Ethernet Link 4 - RX-</text>
<text x="109.4" y="149.5">Ethernet Link 5 - TX+</text>
<text x="109.4" y="150.8">Ethernet Link 5 - TX-</text>
<text x="109.4" y="152">Ethernet Link 5 - RX+</text>
<text x="109.4" y="153.2">Ethernet Link 5 - RX-</text>
<text x="109.4" y="156.9">Ethernet Link 6 - TX+</text>
<text x="109.4" y="158.2">Ethernet Link 6 - TX-</text>
<text x="109.4" y="159.4">Ethernet Link 6 - RX+</text>
<text x="109.4" y="160.6">Ethernet Link 6 - RX-</text>
<text x="100.8" y="164.3">USB 3.0 - RX+</text>
<text x="100.8" y="165.6">USB 3.0 - RX-</text>
<text x="100.8" y="166.8">USB 3.0 - TX+</text>
<text x="100.8" y="168">USB 3.0 - TX-</text>
<text x="53.9" y="177.3">GND</text>
</g>
<g font-size="1.1" fill="#000080">
<text x="46.5" y="38">J1</text>
<text x="142.9" y="38.1">C?</text>
<text x="154.9" y="40.4">0.1µF</text>
<text x="154.9" y="39.2">C?</text>
<text x="104" y="47.8">D?</text>
<text x="143.9" y="42" transform="rotate(-90 143.9 42)">0.1µF</text>
<text x="122.8" y="49">R?</text>
<text x="122.8" y="50.2">60.4 Ohms</text>
<text x="125.8" y="51.6">C?</text>
<text x="152.9" y="49.1">J?</text>
<text x="167.2" y="50.3">R?</text>
<text x="170.8" y="50.3">100 Ohms</text>
<text x="104" y="58.9">PESD1CAN-UX</text>
<text x="122.8" y="56.2">R?</text>
<text x="122.8" y="57.4">60.4 Ohms</text>
<text x="125.8" y="55.1">4700pF</text>
<text x="152.9" y="57.7">296-44228-1-ND</text>
<text x="166.4" y="58.6">10 kOhms</text>
<text x="166.4" y="57.4">R?</text>
<text x="102.9" y="62.4">Place Diode close to connector</text>
<text x="46.5" y="83.6">WM20555-ND</text>
<text x="46.5" y="82.3">0878333420</text>
<text x="28" y="110.7">TODO: Ethernet resistors</text>
<text x="46.5" y="118.1">J?</text>
<text x="45" y="143" transform="rotate(-90 45 143)">TODO: Change to 40pin</text>
<text x="44" y="171.1">23-0878334020-ND</text>
<text x="46.5" y="169.9">0878334020</text>
<text x="248.1" y="194.5">Altium Limited</text>
<text x="248.1" y="195.7">L3, 12a Rodborough Rd</text>
<text x="248.1" y="197">Frenchs Forest</text>
<text x="220.4" y="200.7">C:\Users\Matthew\Documents\GitHub\Brickworks-Card-Templates\HAB-Main-Flight-Computer-Card-Template\Interf</text>
<text x="248.1" y="198.2">NSW</text>
<text x="248.1" y="199.5">Australia 2086</text>
<text x="273.4" y="200.7">aces.SchDoc</text>
</g>
</svg>
